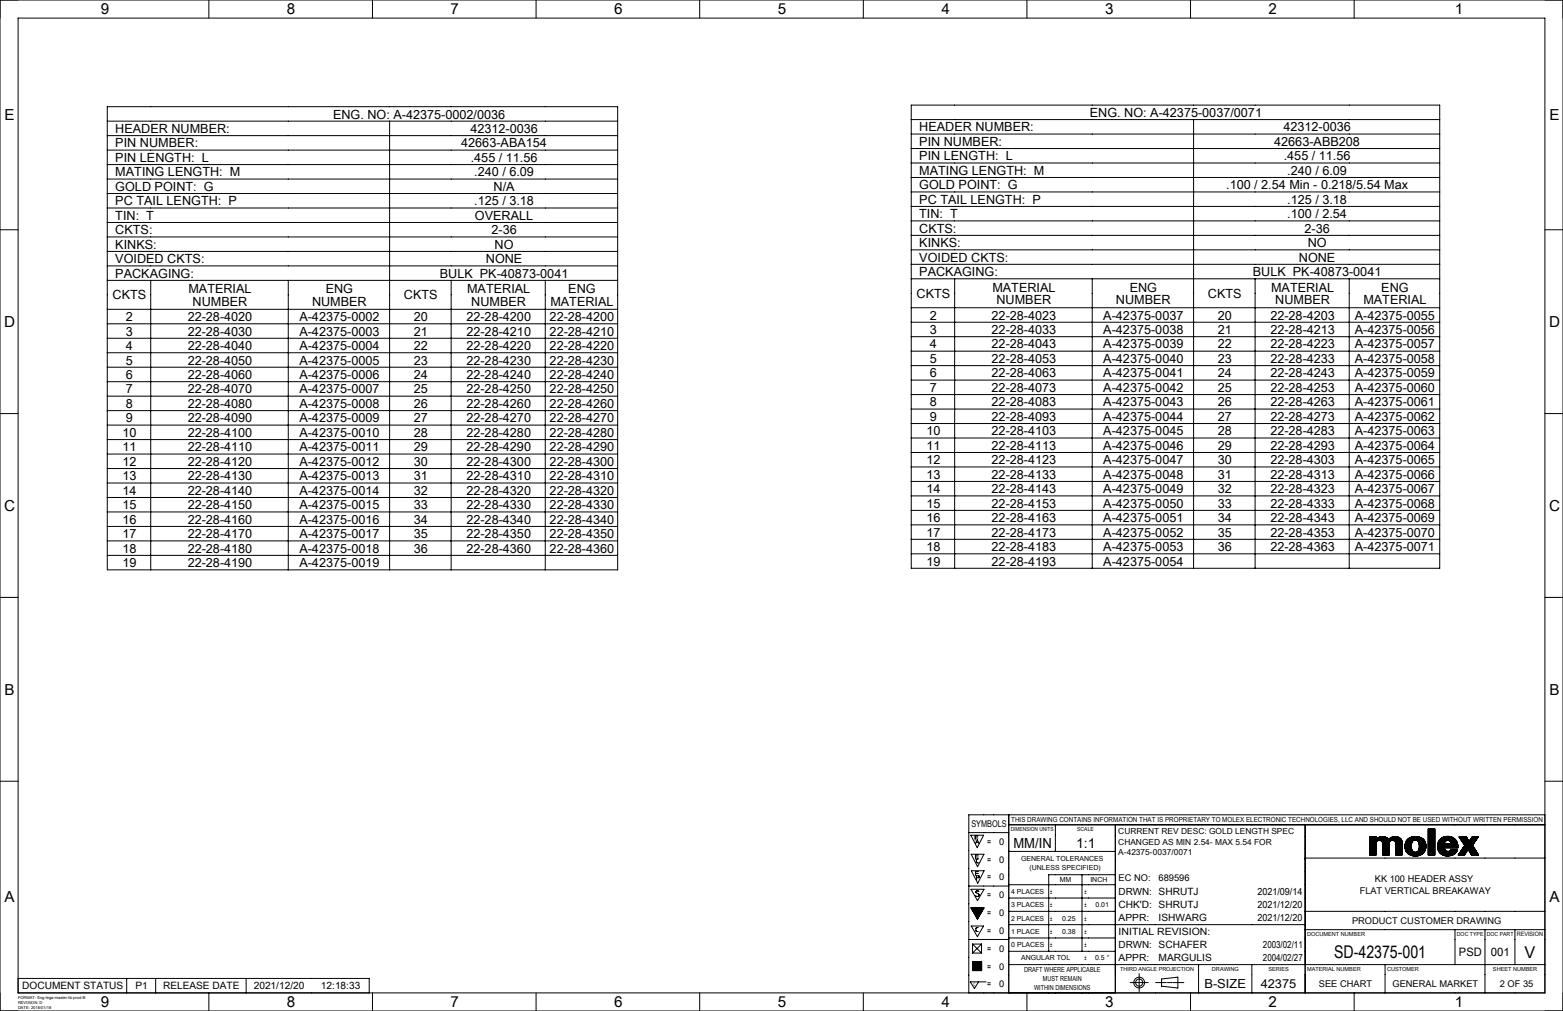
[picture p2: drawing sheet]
<svg xmlns="http://www.w3.org/2000/svg" width="432mm" height="279mm" viewBox="0 0 432 279" stroke-linecap="round" stroke-linejoin="round" font-family="sans-serif">
<g fill="none" stroke="#000" stroke-width=".28">
<path d="M0 0h431.8v279.4h-431.8zM5 5h421.8v269.4h-421.8zM57.7 0v5M102.9 0v5M148.1 0v5M193.3 0v5M238.5 0v5M283.7 0v5M328.9 0v5M374.1 0v5M29.6 29.5h141v128h-141zM29.6 33.5h141"/>
<path d="M29.6 37.5h141M107.6 33.5v124M251.7 29h146v128h-146zM251.7 33h146M251.7 37h146M329.7 33v124M29.6 41.5h141M29.6 45.5h141M29.6 49.5h141M29.6 53.5h141M29.6 57.5h141M251.7 41h146"/>
<path d="M251.7 45h146M251.7 49h146M251.7 53h146M251.7 57h146M0 63.5h5M29.6 61.5h141M29.6 65.5h141M29.6 69.5h141M29.6 73.5h141M29.6 77.5h141M41.6 77.5v80M79.6 77.5v80"/>
<path d="M124.6 77.5v80M150.6 77.5v80M251.7 61h146M251.7 65h146M251.7 69h146M251.7 73h146M251.7 77h146M263.7 77v80M301.7 77v80M346.7 77v80M372.7 77v80M426.8 63.5h5"/>
<path d="M29.6 85.5h141M29.6 89.5h141M29.6 93.5h141M29.6 97.5h141M251.7 85h146M251.7 89h146M251.7 93h146M251.7 97h146M0 114.3h5M29.6 101.5h141M29.6 105.5h141M29.6 109.5h141"/>
<path d="M29.6 113.5h141M29.6 117.5h141M251.7 101h146M251.7 105h146M251.7 109h146M251.7 113h146M251.7 117h146M426.8 114.3h5M29.6 137.5h141M29.6 121.5h141M29.6 125.5h141M29.6 129.5h141"/>
<path d="M29.6 133.5h141M251.7 121h146M251.7 125h146M251.7 129h146M251.7 133h146M251.7 137h146M29.6 141.5h141M29.6 145.5h141M29.6 149.5h141M29.6 153.5h141M251.7 141h146M251.7 145h146"/>
<path d="M251.7 149h146M251.7 153h146M0 165.1h5M426.8 165.1h5M0 215.9h5M426.8 215.9h5M267.6 230.1h11.1M268.2 230.8h3.5l-1.7 3.5zM268.3 236.1h3.5l-1.7 3.4zM269.4 231.6h.8M269.5 236.8h.7M269.5 233.1l.5-1.1 .4 1.1"/>
<path d="M269.7 232.8h.6M270.2 231.1h-.8v1.1M270.2 236.3h-.7v1.1M270.4 237.4h-.5l-.2 .3 .1 .6 .6 .2M278.7 225.2v49.2M278.7 227.9h148.1M278.7 235.3h29.4M291.6 227.9v7.4M308.1 227.9v46.5M360.6 227.9v46.5M360.6 237.1h66.2M378.4 236.3h1.8v-3.2a.89 .89 0 0 1 .9-.9 .89 .89 0 0 1 .9 .9v3.2"/>
<path d="M378.4 235.6l1.8-1.8-1.8 1.9M378.4 235.1l1.8-1.8-1.8 1.9M378.4 231.3h1.8M378.4 231.3v5M378.4 231.3h.1M378.5 231.3l-.1 .1M378.6 236.3l1.6-1.6-1.6 1.6M378.6 231.3l-.2 .2M378.7 231.3l-.3 .3M378.8 231.3l-.4 .4M378.9 231.3l-.5 .5M379.1 231.3l-.7 .7"/>
<path d="M379.2 231.3l-.8 .8M379.4 231.3l-1 1M379.5 231.3l-1.1 1.1M379.7 231.3l-1.3 1.3M379.8 231.3l-1.4 1.4M380 231.3l-1.6 1.6 1.6-1.6M380.1 231.3l-1.7 1.7M380.2 236.2l-.1 .1M380.2 236.1l-.2 .2M380.2 236l-.3 .3M380.2 235.9l-.4 .4M380.2 235.8l-.5 .5"/>
<path d="M380.2 235.7l-.5 .6 .5-.5M380.2 235.6l-.7 .7M380.2 235.5l-.8 .8M380.2 235.4l-.9 .9M380.2 235.3l-1 1M380.2 235.2l-1.1 1.1M380.2 235.1l-1.2 1.2M380.2 235l-1.3 1.3M380.2 234.8l-1.4 1.5 1.4-1.4M380.2 234.5l-1.8 1.8M380.2 234.4l-1.8 1.9M380.2 234.4l-1.8 1.8"/>
<path d="M380.2 234.2l-1.8 1.9M380.2 234.1l-1.8 1.9M380.2 234.1l-1.8 1.8M380.2 233.9l-1.8 1.9M380.2 233.6l-1.8 1.9M380.2 233.6l-1.8 1.8M380.2 233.5l-1.8 1.8M380.2 233.2l-1.8 1.8M380.2 231.3v.7a2.29 2.29 0 0 1 3.5 0M380.2 233l-1.8 1.9M380.2 231.9l-1.8 1.8M380.2 231.8l-1.8 1.8"/>
<path d="M380.2 231.7l-1.8 1.8M380.2 231.6l-1.8 1.9M380.2 231.5l-1.8 1.8M380.2 231.4l-1.8 1.8M380.2 231.3l-1.8 1.9M380.2 233l-1.8 1.8M380.3 232.8l-1.9 1.9M380.3 232.7l-1.9 1.9M380.6 231.6l-2.2 2.2M380.9 231.4l-2.5 2.5M381 231.4l-2.6 2.6M381.2 231.3l-2.8 2.8"/>
<path d="M381.4 231.2l-3 3M381.5 231.2l-3.1 3.1M381.6 231.2l-3.2 3.2M381.7 232.5l1.2-1.1-1.2 1.1M381.7 231.2l-3.3 3.3M381.8 231.2l-1.2 1.2M381.9 231.2l-1.2 1.1M382 236.3h1.8M382 231.2l-1.1 1.1M382.1 231.2l-1.1 1M382.2 231.2l-1.1 1M382.3 231.2l-1 1.1 1.1-1.1"/>
<path d="M382.4 236.3l1.4-1.3-1.3 1.3M382.7 231.3l-1.1 1.1 1-1.1-1.2 1M382.9 231.4l-1.1 1.2M383 231.5l-1.2 1.1M383.1 231.5l-1.2 1.2M383.1 231.5l-1.2 1.3M383.2 231.6l-1.3 1.3M383.3 236.3l.5-.4-.4 .4M383.3 231.7l-1.3 1.3M383.4 231.7l-1.4 1.5M383.5 231.8l-1.5 1.5M383.6 231.9l-1.6 1.6"/>
<path d="M383.6 231.9l-1.6 1.7M383.7 232l-1.7 1.6M383.8 233.1a.89 .89 0 0 1 .9-.9 .89 .89 0 0 1 .9 .9M383.8 236.2v.1M383.8 236.1l-.2 .2M383.8 236l-.3 .3M383.8 235.7l-.6 .6M383.8 235.6l-.7 .7M383.8 235.5l-.8 .8M383.8 235.4l-.9 .9M383.8 235.3l-1 1M383.8 235.2l-1.1 1.1"/>
<path d="M383.8 235.1l-1.2 1.2M383.8 234.8l-1.5 1.5M383.8 234.6l-1.7 1.7M383.8 234.5l-1.8 1.8M383.8 234.3l-1.8 1.9M383.8 234.2l-1.8 1.9M383.8 234.2l-1.8 1.8M383.8 234l-1.8 1.9M383.8 234l-1.8 1.8M383.8 233.9l-1.8 1.8M383.8 233.7l-1.8 1.9M383.8 233.7l-1.8 1.8"/>
<path d="M383.8 233.6l-1.8 1.8M383.8 233.4l-1.8 1.9M383.8 233.3l-1.8 1.9 1.8-1.8M383.8 233.1l-1.8 1.9M383.8 233.1l-1.8 1.8M383.8 233.1v3.2M383.8 232.9l-1.8 1.9M383.8 232.9l-1.8 1.8M384 232.6l-2 2.1M384.2 231.5l-2.2 2.3M384.5 231.4l-2.5 2.5M384.6 231.3l-2.6 2.6"/>
<path d="M384.8 231.3l-2.8 2.8M384.8 231.2l-2.8 2.9M385 231.2l-3 3M385 232.3l1.2-1-1.1 1.1M385.1 231.2l-3.1 3.2M385.2 231.2l-3.2 3.2M385.3 231.2l-3.3 3.3M385.5 231.2l-1.3 1.2M385.5 231.2l-1.1 1.1M385.6 236.3h1.7M385.6 233.1v3.2M385.6 231.2l-1.1 1.1"/>
<path d="M385.7 231.2l-1.1 1M385.8 231.2l-1.1 1M385.9 231.2l-1.1 1M385.9 231.2l-1 1.1M386 231.3l-1 1M386.2 231.3l-1 1.1M386.3 231.4l-1.1 1M386.4 231.4l-1.1 1M386.5 231.4l-1.1 1.2 1.1-1.1M386.5 236.3l.8-.8-.8 .8M386.6 231.5l-1.2 1.1M386.6 231.5l-1.1 1.2"/>
<path d="M386.7 231.6l-1.2 1.2M386.8 231.7l-1.2 1.2M386.8 231.7l-1.2 1.3M386.9 231.8l-1.3 1.3M387 231.8l.3 .8v3.7M387 231.8a2.3 2.3 0 0 0-3.3 .2M387 231.8l-1.4 1.5M387 231.9l-1.4 1.5M387.1 231.9l-1.5 1.5M387.1 232l-1.5 1.6M387.2 232l-1.6 1.7 1.6-1.6M387.2 232.2l-1.6 1.7"/>
<path d="M387.3 232.2l-1.7 1.8M387.3 232.3l-1.7 1.7M387.3 232.4l-1.7 1.8M387.3 232.5l-1.7 1.7M387.3 234.9l-1.3 1.4M387.3 234.8l-1.4 1.5M387.3 234.7l-1.6 1.6M387.3 234.6l-1.6 1.7M387.3 234.5l-1.7 1.8M387.3 234.4l-1.7 1.8M387.3 234.3l-1.7 1.8M387.3 234.2l-1.7 1.8"/>
<path d="M387.3 234.2l-1.7 1.7M387.3 234l-1.7 1.8M387.3 233.9l-1.7 1.8M387.3 233.9l-1.7 1.7M387.3 233.7l-1.7 1.8M387.3 233.6l-1.7 1.8M387.3 233.6l-1.7 1.7M387.3 233.4l-1.7 1.8M387.3 233.3l-1.7 1.8M387.3 233.3l-1.7 1.7M387.3 233.1l-1.7 1.8M387.3 233.1l-1.7 1.7"/>
<path d="M387.3 233l-1.7 1.8M387.3 232.8l-1.7 1.8M387.3 232.8l-1.7 1.7M387.3 232.7l-1.7 1.8M387.3 232.5l-1.7 1.8M387.3 236.3h.1M387.3 236.2l-.1 .1M387.3 236.1l-.2 .2M387.3 236l-.2 .3M387.3 235.9l-.4 .4M387.3 235.8l-.5 .5M387.3 235.7l-.6 .6"/>
<path d="M387.3 235.6l-.7 .7M387.3 235.3l-1 1M387.3 235.2l-1.1 1.1M387.3 235.1l-1.1 1.2M387.3 235l-1.3 1.3M388.5 235.3l.6 .7M389 231.8l-.3 .4M389.2 231.7l-.7 .7M389.3 236.1l.9-.9-.9 .9M389.5 231.5l-1.1 1.1M389.7 231.4l-1.4 1.4M389.8 231.4l-1.5 1.5"/>
<path d="M389.9 234l-1.4 1.4M389.9 233.9l-1.4 1.4M389.9 233.8l-1.4 1.5M389.9 233.7l-1.5 1.5M389.9 234.1l-1.3 1.4M389.9 234.2l-1.3 1.3M389.9 233.5l-1.5 1.6 1.5-1.5M389.9 234.3l-1.2 1.3M389.9 233.4l-1.6 1.6M389.9 234.4l-1.2 1.2M389.9 234.4l-1.2 1.3M389.9 233.3l-1.6 1.7"/>
<path d="M390 234.5l-1.2 1.2M390 231.3l-1.8 1.8M390 233.1l-1.7 1.8M390 234.6l-1.1 1.2 1.1-1.1M390 233l-1.7 1.8M390 234.7l-1.1 1.2M390 232.9l-1.8 1.8M390.1 234.8l-1.1 1.1M390.1 231.3l-1.9 1.9M390.1 234.9l-1.1 1M390.1 235l-1 1M390.1 232.7l-1.9 1.9"/>
<path d="M390.2 235.1l-1 1M390.2 231.3l-2 2M390.3 235.2l-.9 1M390.4 235.3l-.9 .9M390.4 231.2l-2.2 2.2M390.4 235.4l-.9 .8M390.4 231.2l-2.3 2.3M390.5 235.4l-.9 .9M390.5 235.4l-.8 .9M390.6 231.2l-2.5 2.4M390.6 235.5l-.9 .8M390.7 235.5l-.9 .9 1-.9"/>
<path d="M390.7 231.2l-2.6 2.6M390.8 231.2l-2.7 2.6M390.9 235.5l-1 .9M390.9 231.2l-2.8 2.8M390.9 235.5l-.9 .9M391 235.5l-.9 .9M391 231.2l-2.9 2.9M391.1 231.2l-3 2.9M391.2 235.5l-1 1M391.2 231.2l-3.1 3M391.2 235.5l-.9 1M391.3 231.2l-3.1 3.1"/>
<path d="M391.4 231.2l-3.2 3.2M391.4 235.4l-1.1 1.1M391.5 231.2l-3.3 3.3M391.6 232.4l1-.9-.9 .9M391.6 231.2l-1.1 1.1M391.7 231.2l-1 1M391.8 231.2l-.9 1M391.9 231.3l-1 .9M391.9 232.8a2.16 2.16 0 0 1-.6 2.7 .98 .98 0 0 1-1.2-.6M391.9 232.8a1.1 1.1 0 0 0-1.4-.5 1.1 1.1 0 0 0-.6 1.3l.2 1.3M391.9 231.3l-.8 .9M391.9 232.9l1.2-1.1-1.1 1.1"/>
<path d="M392 234.8l1.8-1.8-1.9 2M392 231.3l-.9 .9M392.1 234.4l1.6-1.6-1.7 1.7M392.1 233.3l1.3-1.2-1.3 1.3M392.1 231.3l-.9 .9M392.2 231.3l-.8 .9 .9-.8M392.5 231.5l-1.1 .8M392.7 231.6l-1 .9M392.7 231.6l-.9 .9M392.8 231.6l-1 1M392.9 231.7l-1 1 1-1M392.9 236l-1 .5-1.1 .1-1.7-.6"/>
<path d="M392.9 231.7a2.97 2.97 0 0 0-4.8 2.2l.4 1.4M392.9 231.7l.7 .7M393 231.7l-1.1 1.1M393.1 231.9l-1.1 1.1M393.2 231.9l-1.2 1.2M393.2 232l-1.2 1.2M393.3 232l-1.3 1.3M393.4 232.1l-1.3 1.4M393.5 232.2l-1.4 1.4M393.5 232.2l-1.4 1.5M393.5 235.4l-.6 .6M393.5 232.3l-1.4 1.5"/>
<path d="M393.6 232.4l-1.5 1.5M393.6 232.4a2.85 2.85 0 0 1-.7 3.6M393.6 232.4l-1.5 1.6M393.6 232.5l-1.5 1.6M393.7 235.2l-1 1M393.7 232.6l-1.6 1.6M393.7 232.6l-1.6 1.7M393.7 235.1l-1.2 1.1M393.8 232.9l-1.8 1.8M393.8 234.9l-1.5 1.4M393.8 234.8l-1.6 1.6M393.8 233.1l-2 2.1"/>
<path d="M393.9 234.6l-1.9 1.8M393.9 233.1l-3.4 3.4 1.1-1.2M393.9 233.2l-3.3 3.4M393.9 234.5l-2 2M393.9 233.3l-3.2 3.3M393.9 234.4l-2.1 2.1M393.9 233.4l-3.2 3.2M393.9 234.3l-2.2 2.2M393.9 233.5l-3.1 3.1M393.9 233.6l-3 3M393.9 234.1l-2.4 2.5M393.9 233.6l-2.9 3"/>
<path d="M394 234.1l-2.6 2.5M394 233.8l-2.9 2.8M394 233.9l-2.7 2.7M394 233.9l-2.8 2.7M394.6 234.8l1.8-1.7-1.8 1.8M394.6 233.4l1.8-1.7-1.8 1.9M394.6 229.5l.4-.4-.4 .5M394.6 229.1h1.8M394.6 229.1v7.2M394.6 229.1h.1M394.7 229.1l-.1 .2M394.8 229.1l-.2 .2"/>
<path d="M394.8 229.1l-.2 .3M394.9 229.1l-.3 .3M395.1 229.1l-.5 .6M395.2 229.1l-.6 .6M395.3 229.1l-.7 .8M395.4 229.1l-.8 .9M395.5 229.1l-.9 .9M395.6 229.1l-1 1.1M395.7 229.1l-1.1 1.2M395.8 229.1l-1.2 1.2M395.9 229.1l-1.3 1.3M396 229.1l-1.4 1.4"/>
<path d="M396.1 229.1l-1.5 1.5M396.2 229.1l-1.6 1.6M396.3 229.1l-1.7 1.7M396.4 236.2l-.2 .1M396.4 236l-.3 .3M396.4 235.9l-.4 .4M396.4 235.8l-.5 .5M396.4 235.7l-.6 .6M396.4 235.6l-.7 .7M396.4 235.5l-.8 .8M396.4 235.4l-.9 .9M396.4 235.3l-1 1"/>
<path d="M396.4 235.2l-1.1 1.1M396.4 235l-1.3 1.3M396.4 234.9l-1.4 1.4M396.4 234.7l-1.6 1.6M396.4 234.6l-1.7 1.7M396.4 234.4l-1.8 1.9M396.4 234.3l-1.8 1.9M396.4 234.3l-1.8 1.8M396.4 234.1l-1.8 1.9M396.4 234.1l-1.8 1.8M396.4 234l-1.8 1.8M396.4 233.8l-1.8 1.9"/>
<path d="M396.4 233.8l-1.8 1.8M396.4 233.7l-1.8 1.8M396.4 233.5l-1.8 1.9M396.4 233.5l-1.8 1.8M396.4 233.4l-1.8 1.8M396.4 233.3l-1.8 1.8M396.4 233.2l-1.8 1.9M396.4 232.9l-1.8 1.9M396.4 232.8l-1.8 1.8M396.4 232.7l-1.8 1.8M396.4 232.6l-1.8 1.9M396.4 232.5l-1.8 1.8"/>
<path d="M396.4 232.4l-1.8 1.8M396.4 232.3l-1.8 1.9M396.4 232.2l-1.8 1.8M396.4 232.1l-1.8 1.9M396.4 232l-1.8 1.9M396.4 231.9l-1.8 1.8M396.4 231.8l-1.8 1.9M396.4 231.5l-1.8 1.9M396.4 231.3l-1.8 2 1.8-1.9M396.4 231.2l-1.8 1.9M396.4 231.1l-1.8 1.9M396.4 231l-1.8 1.9"/>
<path d="M396.4 230.9l-1.8 1.9M396.4 230.8l-1.8 1.9M396.4 230.7l-1.8 1.9M396.4 230.6l-1.8 1.9M396.4 230.4l-1.8 2 1.8-1.9M396.4 230.4l-1.8 1.8M396.4 230.2l-1.8 1.9M396.4 230.1l-1.8 1.9M396.4 229.9l-1.8 2 1.8-1.8M396.4 229.8l-1.8 1.9M396.4 229.8l-1.8 1.8M396.4 229.6l-1.8 1.9"/>
<path d="M396.4 229.5l-1.8 1.9M396.4 229.5l-1.8 1.8M396.4 229.3l-1.8 1.9M396.4 229.3l-1.8 1.8M396.4 229.2l-1.8 1.8M396.4 229.1l-1.8 1.8M396.4 229.1v7.2h-1.8M397.1 234.2a2.92 2.92 0 0 0 2.5 2.3 2.92 2.92 0 0 0 3-1.7M397.3 232.7l-.2 1.5M398.2 231.6l-.6 .6M398.5 231.4l-1.1 1.1M398.8 231.3l-1.5 1.5"/>
<path d="M398.9 231.3l-1.6 1.6M399 231.2l-1.7 1.8M399.1 233.1l-1.8 1.9 1.8-1.8M399.1 234.4l-1.3 1.3 1.3-1.2M399.1 233l-1.8 1.9M399.1 232.9l-1.8 1.9M399.1 234.5l-1.2 1.3M399.1 234.6l-1.1 1.3 1.2-1.2M399.2 232.7l-2 2M399.2 234.8l-1.2 1.1M399.2 233.3l-1.8 1.8M399.2 231.2l-2 2"/>
<path d="M399.2 234.8l-1.1 1.2M399.3 234.9l-1.2 1.1M399.3 231.2l-2.1 2.1M399.3 234.9l-1.1 1.1M399.4 235l-1.1 1.1M399.4 233.3l-2 1.9M399.4 232.5a.9 .9 0 0 1 1-.1 .9 .9 0 0 1 .5 .9h-1.8zM399.4 235.1l-1.1 1M399.4 231.2l-2.2 2.2M399.5 233.3l-2 2 2-2M399.5 235.1l-1.1 1.1M399.5 231.2l-2.4 2.3"/>
<path d="M399.6 235.2l-1.1 1M399.6 231.1l-2.5 2.5M399.7 233.3l-2.2 2.1M399.7 231.1l-2.6 2.7M399.8 233.3l-2.2 2.2M399.8 235.3l-1.2 1M399.8 231.1l-2.7 2.7M399.9 235.3l-1.1 1.1M399.9 231.1l-2.8 2.8M400 233.3l-2.3 2.3M400 235.3l-1.2 1.1M400 231.1l-2.9 3"/>
<path d="M400.1 235.3l-1.2 1.1M400.1 233.3l-2.4 2.3M400.1 231.1l-3 3M400.1 233.3l-2.4 2.4M400.1 235.3l-1.1 1.1M400.2 231.1l-3.1 3.1M400.3 233.3l-1.1 1M400.3 235.3l-1.3 1.2M400.3 233.3l-1 1M400.3 231.2l-3.1 3.1M400.4 231.2l-3.2 3.2M400.4 233.3l-1.1 1"/>
<path d="M400.5 231.2l-3.3 3.3M400.5 235.1l-1.4 1.4M400.6 233.3l-1.1 1M400.6 233.3l-1 1 1.1-1M400.6 231.2l-3.4 3.4M400.7 234.3l1.7-1.7-1.7 1.7M400.7 235l.2-.2-1.7 1.7M400.7 231.2l-1.2 1.2M400.8 231.2l-1.1 1.1M400.8 233l1.2-1.1-1.1 1.2M400.9 231.3a2.8 2.8 0 0 0-3.6 1.4M400.9 231.3l.7 .3 .8 .9"/>
<path d="M400.9 231.3l-1.1 1M401 231.3l-1.1 1M401 231.3l-.9 1M401 234.8l-1.7 1.7M401.1 231.3l-1 1M401.1 234.8l-1.7 1.7M401.1 231.4l-.9 .9M401.1 234.3l1.5-1.4-1.4 1.4M401.2 234.8l-1.7 1.7M401.2 231.4l-.9 .9M401.3 231.4l-1 .9M401.3 234.8l-1.7 1.7"/>
<path d="M401.3 231.5l-.8 .9 .9-.9M401.4 234.8l-1.7 1.7M401.5 234.8l-1.8 1.7M401.5 231.5l-1 1M401.5 231.6l-.9 .9M401.6 231.6l-1 1M401.6 234.8l-1.8 1.7M401.7 234.8l-1.7 1.7M401.7 231.7l-1 .9M401.7 231.7l-1 1M401.8 231.7l-1 1.1M401.8 234.8l-1.8 1.7"/>
<path d="M401.8 231.8l-1 1M401.9 231.8l-1.1 1.1M401.9 234.8l-1.8 1.7M401.9 231.9l-1.1 1.1M402 234.8l-1.7 1.7 1.8-1.7M402.1 232l-2.3 2.3M402.1 232.1l-2.2 2.2M402.1 234.8l-1.6 1.7M402.2 232.2l-2.1 2.1M402.3 232.3l-2.1 2M402.3 234.8l-1.8 1.7M402.3 232.3l-1.9 2"/>
<path d="M402.3 235.5l-.4 .5M402.3 232.4l-1.9 1.9M402.4 232.5l-1.9 1.8M402.4 234.8l-1.7 1.7M402.4 232.5l.4 1.8M402.4 235.4l-.7 .7M402.4 234.8l-1.6 1.6M402.5 232.7l-1.7 1.6M402.5 232.7l-1.6 1.6M402.5 235.3l-.9 .9M402.5 232.8l-1.5 1.5M402.6 234.8l-1.7 1.6"/>
<path d="M402.6 235.1l-1.2 1.2M402.6 233l-1.3 1.3M402.6 235l-1.3 1.3M402.6 234.8l-1.5 1.6M402.6 233.1l-1.2 1.2M402.7 233.1l-1.2 1.2M402.7 233.2l-1.1 1.1M402.7 234.3h.1M402.7 233.3l-1 1M402.7 233.4l-.9 .9M402.7 233.5l-.8 .8M402.7 233.5l-.7 .8"/>
<path d="M402.8 233.6l-.7 .7M402.8 233.7l-.6 .6M402.8 233.8l-.5 .5M402.8 233.9l-.4 .4M402.8 234l-.3 .3M402.8 234.1l-.2 .2M402.8 234.3h-3.7a.92 .92 0 0 0 .6 .9 .92 .92 0 0 0 1.1-.4h1.8M402.8 236.3h1.8M403 236.1l4.9-4.8-5 5M403.1 231.3l1.6 2.3-1.9 2.7M403.1 231.3h2M403.1 231.3h.1"/>
<path d="M403.2 231.3v.1M403.4 231.3l-.2 .2M403.4 231.3l-.2 .2 .3-.2M403.6 231.3l-.3 .3M403.7 231.3l-.4 .3M403.8 231.3l-.4 .4M403.9 234.7l3.5-3.4-3.6 3.6M404 231.3l-.6 .5M404.1 231.3l-.6 .6 .6-.6M404.3 231.3l-.7 .7M404.4 233.2l1.2-1.1-1.2 1.2M404.4 231.3l-.8 .8"/>
<path d="M404.6 231.3l-.9 .9M404.6 233.5l1.2-1.1-1.2 1.2M404.6 236.3l1-1.6 .9 1.6M404.6 236.2v.1M404.7 231.3l-1 .9M404.7 236.1l-.2 .2M404.7 231.3l-1 1M404.8 235.9l-.3 .4M404.9 231.3l-1.1 1.1M404.9 235.8l-.5 .5M405 231.3l-1.1 1.2M405.1 231.3l.7 1.2 .9-1.2"/>
<path d="M405.1 231.3l-1.2 1.2M405.1 235.5l-.8 .8M405.1 231.4l-1.2 1.2M405.2 231.4l-1.2 1.2M405.2 231.5l-1.2 1.2M405.2 235.3l-1 1M405.3 231.7l-1.2 1M405.3 231.7l-1.1 1.2M405.4 231.8l-1.2 1.2M405.4 235l-1.3 1.3M405.4 231.9l-1.1 1.1M405.5 231.9l-1.2 1.2"/>
<path d="M405.5 232l-1.1 1.2M405.6 232.1l-1.1 1.2M405.7 232.2l-1.2 1.2M405.7 232.3l-1.2 1.2M405.7 235l1.2-1.2-1.1 1.2M405.8 232.4l-1.3 1.4M406.1 235.5l1.2-1.1-1.2 1.2M406.4 236l1.2-1.1-1.2 1.2M406.4 231.8l.5-.5-.7 .6M406.5 236.3h2M406.7 231.3h1.7l-1.6 2.3M406.7 231.3v.1"/>
<path d="M406.8 231.3l-.3 .3M406.8 233.6l1.7 2.7M406.8 233.6l-1.1 1.2 1.2-1.1M406.9 233.7l-1.2 1.2M407 233.9l-1.2 1.2M407 231.3l-1 1M407 234l-1.1 1.1M407.1 234l-1.2 1.2M407.1 231.3l-2.7 2.6M407.1 234.1l-1.1 1.2 1.1-1.2M407.2 236.3l.8-.8-.8 .8M407.2 234.2l-1.2 1.2"/>
<path d="M407.2 231.3l-3 3M407.2 234.3l-1.1 1.2M407.2 233l-3.2 3.3 3.1-3.1M407.3 234.4l-1.2 1.2M407.4 234.5l-1.2 1.2M407.4 234.6l-1.1 1.2 1.1-1.2M407.5 234.7l-1.2 1.2M407.5 231.3l-3.9 3.9M407.5 234.7l-1.2 1.3M407.5 232.6l-3.7 3.7M407.6 231.3l-4.2 4.1M407.6 234.9l-1.2 1.2"/>
<path d="M407.6 236.3l.6-.5-.5 .5M407.6 235l-1.1 1.2M407.7 231.3l-4.5 4.5M407.7 235l-1.2 1.3M407.7 235.1l-1.1 1.2M407.8 235.1l-1.2 1.2M407.8 232.2l-4.1 4.1M407.8 235.2l-1.1 1.1M407.9 235.3l-1 1M407.9 235.4l-.9 .9M407.9 232l-4.3 4.3M408 231.3l-5.1 5"/>
<path d="M408 235.6l-.7 .7M408.1 235.6l-.7 .7M408.1 236.3l.2-.2-.2 .2M408.1 231.3l-5.1 5M408.1 235.7l-.6 .6M408.2 231.3l-5 5M408.2 236.3l.2-.1-.2 .1M408.2 235.9l-.4 .4M408.2 235.9l-.3 .4M408.3 236l-.3 .3 .3-.3M408.3 231.3l-5.1 5M408.4 231.4l-4.9 4.9 4.7-4.7"/>
<path d="M408.4 236.2l-.1 .1M408.4 231.3l-5.1 5M408.4 236.2v.1M408.4 236.3h.1M426.8 225.2h-159.2v49.2M267.6 244.9h11.1M267.6 259.6h11.1M268.2 250.9h3.7l-1.9 3.2zM268.2 245.8h3.7l-1.9 3.1zM268.3 255.9h3.4l-1.7 3zM268.3 240.6h3.6l-1.8 3.5zM268.4 250.9l-.1 .1"/>
<path d="M268.6 250.9l-.2 .2M268.9 250.9l-.4 .4M269.2 250.9l-.6 .6M269.5 250.9l-.8 .8M269.5 241.4h.8M269.7 250.9l-.9 .9M269.8 242.6h.6l.1-.5-.7-.1v1.1M270 250.9l-1.1 1.1M270.3 256.3l-.5 .1-.2 .3 .1 .6 .6 .1M270.3 250.9l-1.3 1.3M270.3 253.6l-.3 .3M270.3 240.9h-.8v1.1"/>
<path d="M270.4 246.4a.42 .42 0 0 0-.5-.2 .42 .42 0 0 0-.2 .5l.6 .3a.48 .48 0 0 1-.1 .8 .48 .48 0 0 1-.7-.3M270.6 250.9l-1.5 1.5M270.7 253l-.8 .8M270.8 250.9l-1.6 1.6M271 252.3l-1.2 1.3M271.1 250.9l-1.8 1.8M271.4 250.9l-2 2M271.4 251.7l-1.7 1.7M271.7 250.9l-2.2 2.2M271.8 251l-2.2 2.2M278.7 251.9h29.4M278.7 255.5h81.9"/>
<path d="M278.7 244.5h29.4M278.7 248.2h29.4M278.7 259.2h29.4M298.9 241.7v21.2M308.1 241.7h-18.4v21.2M360.6 251.9h66.2M360.6 256.9h66.2M402 256.9v9.7M410.2 256.9v17.5M418.5 256.9v9.7M5 270.4h97v4M35 270.4v4"/>
<path d="M43 270.4v4M57.7 274.4v5M68 270.4v4M102.9 274.4v5M148.1 274.4v5M193.3 274.4v5M238.5 274.4v5M268.7 260.9h2.5M268.7 260.9v2.5M268.7 263.4h2.5M268.7 260.9l2.5 2.5M268.7 266.6h2.5"/>
<path d="M268.7 265.8h2.5v2.4h-2.5zM268.7 266.5h2.5M268.7 266.2h2.5M268.7 268.1h2.5M268.7 266.7h2.5M268.7 267h2.5M268.7 267.7h2.5M268.7 268.2h2.5M268.7 265.8h2.5M268.7 268h2.5M268.7 267.1h2.5M268.7 265.9h2.5"/>
<path d="M268.7 267.8h2.5M268.7 266.9h2.5M268.7 266.4h2.5M268.7 267.3h2.5M268.7 266.8h2.5M268.7 266.3h2.5M268.7 267.9h2.5M268.7 266h2.5M268.7 267.6h2.5M268.7 267.2h2.5M268.7 267.5h2.5M268.7 267.4h2.5"/>
<path d="M268.7 266.1h2.5M270.3 271.3l-1.1 1.9-1.2-1.9h4.4M271.2 260.9v2.5M271.2 260.9l-2.5 2.5M278.7 266.6h148.1M278.7 262.9h29.4M283.7 274.4v5M312.2 271.5h2M314.4 271.5h.7M314.7 269v2M314.7 271.2v.7M314.7 272.1v1.9"/>
<path d="M315.3 271.5h1.9M319.2 271.5h3M320.9 270.5l4.5-.5v3l-4.5-.5zM322.5 271.5h1.3M324.1 271.5h2.9M328.9 274.4v5M331.1 266.6v7.8M345.8 266.6v7.8M374.1 274.4v5M382.6 266.6v7.8"/>
<circle cx="314.7" cy="271.5" r="1.5"/>
<circle cx="314.7" cy="271.5" r="1"/>
</g>
<text font-size="4.8" x="368.6" y="264.8">SD-42375-001</text>
<text font-size="4.5" x="421.2" y="264.7">V</text>
<g font-size="4.2">
<text x="27.8" y="4">9</text>
<text x="79.3" y="4">8</text>
<text x="124.5" y="4">7</text>
<text x="169.7" y="4">6</text>
<text x="214.9" y="4">5</text>
<text x="260.1" y="4">4</text>
<text x="305.3" y="4">3</text>
<text x="350.5" y="4">2</text>
<text x="401.9" y="4">1</text>
<text x="1.3" y="33.3">E</text>
<text x="428.1" y="33.3">E</text>
<text x="1.1" y="90.4">D</text>
<text x="427.9" y="90.4">D</text>
<text x="1.1" y="141.2">C</text>
<text x="427.9" y="141.2">C</text>
<text x="1.3" y="192">B</text>
<text x="428.1" y="192">B</text>
<text x="1.3" y="249.2">A</text>
<text x="428.1" y="249.2">A</text>
<text x="27.8" y="278.4">9</text>
<text x="79.3" y="278.4">8</text>
<text x="124.5" y="278.4">7</text>
<text x="169.7" y="278.4">6</text>
<text x="214.9" y="278.4">5</text>
<text x="260.1" y="278.4">4</text>
<text x="305.3" y="278.4">3</text>
<text x="350.5" y="278.4">2</text>
<text x="401.9" y="278.4">1</text>
</g>
<g font-size="3.9">
<text x="280" y="234.4">MM/IN</text>
<text x="297.3" y="234.4">1:1</text>
</g>
<g font-size="3.5">
<text x="92" y="32.8">ENG. NO: A-42375-0002/0036</text>
<text x="301.1" y="32.3">ENG. NO: A-42375-0037/0071</text>
<text x="31.9" y="40.7">PIN NUMBER:</text>
<text x="31.9" y="36.7">HEADER NUMBER:</text>
<text x="127.4" y="40.7">42663-ABA154</text>
<text x="130" y="36.7">42312-0036</text>
<text x="254" y="40.3">PIN NUMBER:</text>
<text x="254" y="36.3">HEADER NUMBER:</text>
<text x="352" y="40.3">42663-ABB208</text>
<text x="354.6" y="36.3">42312-0036</text>
<text x="31.9" y="44.8">PIN LENGTH: L</text>
<text x="130.1" y="44.7">.455 / 11.56</text>
<text x="254" y="44.3">PIN LENGTH: L</text>
<text x="354.7" y="44.3">.455 / 11.56</text>
<text x="31.9" y="52.8">GOLD POINT: G</text>
<text x="31.9" y="48.8">MATING LENGTH: M</text>
<text x="131" y="48.7">.240 / 6.09</text>
<text x="136.4" y="52.7">N/A</text>
<text x="254" y="52.3">GOLD POINT: G</text>
<text x="254" y="48.3">MATING LENGTH: M</text>
<text x="338.7" y="52.3">.100 / 2.54 Min - 0.218/5.54 Max</text>
<text x="355.6" y="48.3">.240 / 6.09</text>
<text x="31.9" y="56.8">PC TAIL LENGTH: P</text>
<text x="131" y="56.7">.125 / 3.18</text>
<text x="254" y="56.3">PC TAIL LENGTH: P</text>
<text x="355.6" y="56.3">.125 / 3.18</text>
<text x="31.9" y="60.7">TIN: T</text>
<text x="31.9" y="64.8">CKTS:</text>
<text x="131.2" y="60.8">OVERALL</text>
<text x="135.8" y="64.7">2-36</text>
<text x="254" y="60.3">TIN: T</text>
<text x="254" y="64.3">CKTS:</text>
<text x="355.6" y="60.3">.100 / 2.54</text>
<text x="360.4" y="64.3">2-36</text>
<text x="31.9" y="68.8">KINKS:</text>
<text x="136.7" y="68.8">NO</text>
<text x="254" y="68.3">KINKS:</text>
<text x="361.3" y="68.3">NO</text>
<text x="31.9" y="76.8">PACKAGING:</text>
<text x="31.9" y="72.8">VOIDED CKTS:</text>
<text x="121.5" y="76.7">BULK PK-40873-0041</text>
<text x="134.2" y="72.8">NONE</text>
<text x="254" y="76.3">PACKAGING:</text>
<text x="254" y="72.3">VOIDED CKTS:</text>
<text x="346.1" y="76.3">BULK PK-40873-0041</text>
<text x="358.8" y="72.3">NONE</text>
<text x="31.1" y="82.8">CKTS</text>
<text x="52" y="81">MATERIAL</text>
<text x="90" y="81">ENG</text>
<text x="111.6" y="82.8">CKTS</text>
<text x="129" y="81">MATERIAL</text>
<text x="157" y="81">ENG</text>
<text x="253.2" y="82.3">CKTS</text>
<text x="274.1" y="80.6">MATERIAL</text>
<text x="312.1" y="80.6">ENG</text>
<text x="333.7" y="82.3">CKTS</text>
<text x="351.1" y="80.6">MATERIAL</text>
<text x="381.6" y="80.6">ENG</text>
<text x="34.8" y="88.7">2</text>
<text x="51.8" y="88.7">22-28-4020</text>
<text x="53.2" y="84.5">NUMBER</text>
<text x="82.7" y="88.7">A-42375-0002</text>
<text x="86.2" y="84.5">NUMBER</text>
<text x="114.3" y="88.7">20</text>
<text x="128.8" y="88.7">22-28-4200</text>
<text x="130.2" y="84.5">NUMBER</text>
<text x="151.8" y="88.7">22-28-4200</text>
<text x="152" y="84.5">MATERIAL</text>
<text x="256.9" y="88.3">2</text>
<text x="274" y="88.3">22-28-4023</text>
<text x="275.3" y="84">NUMBER</text>
<text x="304.8" y="88.3">A-42375-0037</text>
<text x="308.3" y="84.1">NUMBER</text>
<text x="336.4" y="88.3">20</text>
<text x="351" y="88.3">22-28-4203</text>
<text x="352.3" y="84">NUMBER</text>
<text x="374.3" y="88.3">A-42375-0055</text>
<text x="376.6" y="84.1">MATERIAL</text>
<text x="34.8" y="92.7">3</text>
<text x="51.8" y="92.7">22-28-4030</text>
<text x="82.7" y="92.7">A-42375-0003</text>
<text x="114.3" y="92.7">21</text>
<text x="128.8" y="92.7">22-28-4210</text>
<text x="151.8" y="92.7">22-28-4210</text>
<text x="256.9" y="92.3">3</text>
<text x="274" y="92.3">22-28-4033</text>
<text x="304.8" y="92.3">A-42375-0038</text>
<text x="336.4" y="92.3">21</text>
<text x="351" y="92.3">22-28-4213</text>
<text x="374.3" y="92.3">A-42375-0056</text>
<text x="34.8" y="96.7">4</text>
<text x="34.8" y="100.7">5</text>
<text x="51.8" y="96.7">22-28-4040</text>
<text x="51.8" y="100.7">22-28-4050</text>
<text x="82.7" y="96.7">A-42375-0004</text>
<text x="82.7" y="100.7">A-42375-0005</text>
<text x="114.3" y="96.7">22</text>
<text x="114.3" y="100.7">23</text>
<text x="128.8" y="96.7">22-28-4220</text>
<text x="128.8" y="100.7">22-28-4230</text>
<text x="151.8" y="96.7">22-28-4220</text>
<text x="151.8" y="100.7">22-28-4230</text>
<text x="256.9" y="96.3">4</text>
<text x="256.9" y="100.3">5</text>
<text x="274" y="96.3">22-28-4043</text>
<text x="274" y="100.3">22-28-4053</text>
<text x="304.8" y="96.3">A-42375-0039</text>
<text x="304.8" y="100.3">A-42375-0040</text>
<text x="336.4" y="96.3">22</text>
<text x="336.4" y="100.3">23</text>
<text x="351" y="96.3">22-28-4223</text>
<text x="351" y="100.3">22-28-4233</text>
<text x="374.3" y="96.3">A-42375-0057</text>
<text x="374.3" y="100.3">A-42375-0058</text>
<text x="34.8" y="104.7">6</text>
<text x="51.8" y="104.7">22-28-4060</text>
<text x="82.7" y="104.7">A-42375-0006</text>
<text x="114.3" y="104.7">24</text>
<text x="128.8" y="104.7">22-28-4240</text>
<text x="151.8" y="104.7">22-28-4240</text>
<text x="256.9" y="104.3">6</text>
<text x="274" y="104.3">22-28-4063</text>
<text x="304.8" y="104.3">A-42375-0041</text>
<text x="336.4" y="104.3">24</text>
<text x="351" y="104.3">22-28-4243</text>
<text x="374.3" y="104.3">A-42375-0059</text>
<text x="34.8" y="108.7">7</text>
<text x="34.8" y="112.7">8</text>
<text x="51.8" y="108.7">22-28-4070</text>
<text x="51.8" y="112.7">22-28-4080</text>
<text x="82.7" y="108.7">A-42375-0007</text>
<text x="82.7" y="112.7">A-42375-0008</text>
<text x="114.3" y="108.7">25</text>
<text x="114.3" y="112.7">26</text>
<text x="128.8" y="108.7">22-28-4250</text>
<text x="128.8" y="112.7">22-28-4260</text>
<text x="151.8" y="108.7">22-28-4250</text>
<text x="151.8" y="112.7">22-28-4260</text>
<text x="256.9" y="108.3">7</text>
<text x="256.9" y="112.3">8</text>
<text x="274" y="108.3">22-28-4073</text>
<text x="274" y="112.3">22-28-4083</text>
<text x="304.8" y="108.3">A-42375-0042</text>
<text x="304.8" y="112.3">A-42375-0043</text>
<text x="336.4" y="108.3">25</text>
<text x="336.4" y="112.3">26</text>
<text x="351" y="108.3">22-28-4253</text>
<text x="351" y="112.3">22-28-4263</text>
<text x="374.3" y="108.3">A-42375-0060</text>
<text x="374.3" y="112.3">A-42375-0061</text>
<text x="34.8" y="116.7">9</text>
<text x="51.8" y="116.7">22-28-4090</text>
<text x="82.7" y="116.7">A-42375-0009</text>
<text x="114.3" y="116.7">27</text>
<text x="128.8" y="116.7">22-28-4270</text>
<text x="151.8" y="116.7">22-28-4270</text>
<text x="256.9" y="116.3">9</text>
<text x="274" y="116.3">22-28-4093</text>
<text x="304.8" y="116.3">A-42375-0044</text>
<text x="336.4" y="116.3">27</text>
<text x="351" y="116.3">22-28-4273</text>
<text x="374.3" y="116.3">A-42375-0062</text>
<text x="33.8" y="120.7">10</text>
<text x="33.8" y="124.7">11</text>
<text x="51.8" y="120.7">22-28-4100</text>
<text x="51.8" y="124.7">22-28-4110</text>
<text x="82.7" y="120.7">A-42375-0010</text>
<text x="82.7" y="124.7">A-42375-0011</text>
<text x="114.3" y="120.7">28</text>
<text x="114.3" y="124.7">29</text>
<text x="128.8" y="120.7">22-28-4280</text>
<text x="128.8" y="124.7">22-28-4290</text>
<text x="151.8" y="120.7">22-28-4280</text>
<text x="151.8" y="124.7">22-28-4290</text>
<text x="255.9" y="120.3">10</text>
<text x="255.9" y="124.3">11</text>
<text x="274" y="120.3">22-28-4103</text>
<text x="274" y="124.3">22-28-4113</text>
<text x="304.8" y="120.3">A-42375-0045</text>
<text x="304.8" y="124.3">A-42375-0046</text>
<text x="336.4" y="120.3">28</text>
<text x="336.4" y="124.3">29</text>
<text x="351" y="120.3">22-28-4283</text>
<text x="351" y="124.3">22-28-4293</text>
<text x="374.3" y="120.3">A-42375-0063</text>
<text x="374.3" y="124.3">A-42375-0064</text>
<text x="33.8" y="128.7">12</text>
<text x="51.8" y="128.7">22-28-4120</text>
<text x="82.7" y="128.7">A-42375-0012</text>
<text x="114.3" y="128.7">30</text>
<text x="128.8" y="128.7">22-28-4300</text>
<text x="151.8" y="128.7">22-28-4300</text>
<text x="255.9" y="128.3">12</text>
<text x="274" y="128.3">22-28-4123</text>
<text x="304.8" y="128.3">A-42375-0047</text>
<text x="336.4" y="128.3">30</text>
<text x="351" y="128.3">22-28-4303</text>
<text x="374.3" y="128.3">A-42375-0065</text>
<text x="33.8" y="132.7">13</text>
<text x="33.8" y="136.7">14</text>
<text x="51.8" y="132.7">22-28-4130</text>
<text x="51.8" y="136.7">22-28-4140</text>
<text x="82.7" y="132.7">A-42375-0013</text>
<text x="82.7" y="136.7">A-42375-0014</text>
<text x="114.3" y="132.7">31</text>
<text x="114.3" y="136.7">32</text>
<text x="128.8" y="132.7">22-28-4310</text>
<text x="128.8" y="136.7">22-28-4320</text>
<text x="151.8" y="132.7">22-28-4310</text>
<text x="151.8" y="136.7">22-28-4320</text>
<text x="255.9" y="132.3">13</text>
<text x="255.9" y="136.3">14</text>
<text x="274" y="132.3">22-28-4133</text>
<text x="274" y="136.3">22-28-4143</text>
<text x="304.8" y="132.3">A-42375-0048</text>
<text x="304.8" y="136.3">A-42375-0049</text>
<text x="336.4" y="132.3">31</text>
<text x="336.4" y="136.3">32</text>
<text x="351" y="132.3">22-28-4313</text>
<text x="351" y="136.3">22-28-4323</text>
<text x="374.3" y="132.3">A-42375-0066</text>
<text x="374.3" y="136.3">A-42375-0067</text>
<text x="33.8" y="140.7">15</text>
<text x="51.8" y="140.7">22-28-4150</text>
<text x="82.7" y="140.7">A-42375-0015</text>
<text x="114.3" y="140.7">33</text>
<text x="128.8" y="140.7">22-28-4330</text>
<text x="151.8" y="140.7">22-28-4330</text>
<text x="255.9" y="140.3">15</text>
<text x="274" y="140.3">22-28-4153</text>
<text x="304.8" y="140.3">A-42375-0050</text>
<text x="336.4" y="140.3">33</text>
<text x="351" y="140.3">22-28-4333</text>
<text x="374.3" y="140.3">A-42375-0068</text>
<text x="33.8" y="144.7">16</text>
<text x="33.8" y="148.7">17</text>
<text x="51.8" y="144.7">22-28-4160</text>
<text x="51.8" y="148.7">22-28-4170</text>
<text x="82.7" y="144.7">A-42375-0016</text>
<text x="82.7" y="148.7">A-42375-0017</text>
<text x="114.3" y="144.7">34</text>
<text x="114.3" y="148.7">35</text>
<text x="128.8" y="144.7">22-28-4340</text>
<text x="128.8" y="148.7">22-28-4350</text>
<text x="151.8" y="144.7">22-28-4340</text>
<text x="151.8" y="148.7">22-28-4350</text>
<text x="255.9" y="144.3">16</text>
<text x="255.9" y="148.3">17</text>
<text x="274" y="144.3">22-28-4163</text>
<text x="274" y="148.3">22-28-4173</text>
<text x="304.8" y="144.3">A-42375-0051</text>
<text x="304.8" y="148.3">A-42375-0052</text>
<text x="336.4" y="144.3">34</text>
<text x="336.4" y="148.3">35</text>
<text x="351" y="144.3">22-28-4343</text>
<text x="351" y="148.3">22-28-4353</text>
<text x="374.3" y="144.3">A-42375-0069</text>
<text x="374.3" y="148.3">A-42375-0070</text>
<text x="33.8" y="152.7">18</text>
<text x="51.8" y="152.7">22-28-4180</text>
<text x="82.7" y="152.7">A-42375-0018</text>
<text x="114.3" y="152.7">36</text>
<text x="128.8" y="152.7">22-28-4360</text>
<text x="151.8" y="152.7">22-28-4360</text>
<text x="255.9" y="152.3">18</text>
<text x="274" y="152.3">22-28-4183</text>
<text x="304.8" y="152.3">A-42375-0053</text>
<text x="336.4" y="152.3">36</text>
<text x="351" y="152.3">22-28-4363</text>
<text x="374.3" y="152.3">A-42375-0071</text>
<text x="33.8" y="156.7">19</text>
<text x="51.8" y="156.7">22-28-4190</text>
<text x="82.7" y="156.7">A-42375-0019</text>
<text x="255.9" y="156.3">19</text>
<text x="274" y="156.3">22-28-4193</text>
<text x="304.8" y="156.3">A-42375-0054</text>
<text x="332.7" y="273">B-SIZE</text>
</g>
<text font-size="3.4" x="348.3" y="273">42375</text>
<g font-size="3.2">
<text x="403.1" y="264.3">PSD</text>
<text x="411.9" y="264.3">001</text>
</g>
<g font-size="2.8">
<text x="309" y="251">CHK'D: SHRUTJ</text>
<text x="320.1" y="254.6">ISHWARG</text>
<text x="309" y="258.3">INITIAL REVISION:</text>
<text x="320.1" y="265.7">MARGULIS</text>
<text x="6.1" y="273.4">DOCUMENT STATUS</text>
<text x="37.4" y="273.4">P1</text>
<text x="45" y="273.4">RELEASE DATE</text>
<text x="70.1" y="273.4">2021/12/20</text>
<text x="88.7" y="273.4">12:18:33</text>
</g>
<g font-size="2.7">
<text x="309" y="247.3">DRWN: SHRUTJ</text>
<text x="347.4" y="247.3">2021/09/14</text>
<text x="347.4" y="250.9">2021/12/20</text>
<text x="309" y="254.6">APPR:</text>
<text x="347.4" y="254.6">2021/12/20</text>
<text x="309" y="262">DRWN: SCHAFER</text>
<text x="348.9" y="262">2003/02/11</text>
<text x="309" y="265.7">APPR:</text>
<text x="348.9" y="265.7">2004/02/27</text>
</g>
<g font-size="2.6">
<text x="268.4" y="228.6">SYMBOLS</text>
<text x="272.7" y="233.5">=</text>
<text x="276" y="233.5">0</text>
<text x="272.7" y="238.4">=</text>
<text x="276" y="238.4">0</text>
<text x="272.7" y="243.3">=</text>
<text x="276" y="243.3">0</text>
<text x="309" y="243.6">EC NO:</text>
<text x="320.1" y="243.6">689596</text>
<text x="379.8" y="243.8">KK 100 HEADER ASSY</text>
<text x="272.7" y="248.2">=</text>
<text x="276" y="248.3">0</text>
<text x="375.6" y="247.1">FLAT VERTICAL BREAKAWAY</text>
<text x="272.7" y="253.2">=</text>
<text x="276" y="253.2">0</text>
<text x="373.5" y="255.3">PRODUCT CUSTOMER DRAWING</text>
<text x="272.7" y="258.1">=</text>
<text x="272.7" y="263">=</text>
<text x="276" y="258.1">0</text>
<text x="276" y="263">0</text>
<text x="272.7" y="267.9">=</text>
<text x="276" y="267.9">0</text>
<text x="272.7" y="272.9">=</text>
<text x="276" y="272.9">0</text>
<text x="364.3" y="272.8">SEE CHART</text>
<text x="384.7" y="272.8">GENERAL MARKET</text>
<text x="414.3" y="272.8">2 OF 35</text>
</g>
<g font-size="2.3">
<text x="308.9" y="230.5">CURRENT REV DESC: GOLD LENGTH SPEC</text>
<text x="308.9" y="233.4">CHANGED AS MIN 2.54- MAX 5.54 FOR</text>
<text x="308.9" y="236.3">A-42375-0037/0071</text>
</g>
<g font-size="1.9">
<text x="279.4" y="227.3">THIS DRAWING CONTAINS INFORMATION THAT IS PROPRIETARY TO MOLEX ELECTRONIC TECHNOLOGIES, LLC AND SHOULD NOT BE USED WITHOUT WRITTEN PERMISSION</text>
<text x="282.1" y="238">GENERAL TOLERANCES</text>
<text x="284.4" y="240.4">(UNLESS SPECIFIED)</text>
<text x="292.8" y="243.8">MM</text>
<text x="301.2" y="243.8">INCH</text>
<text x="279.4" y="247">4 PLACES</text>
<text x="279.4" y="250.7">3 PLACES</text>
<text x="290.1" y="247">±</text>
<text x="290.1" y="250.7">±</text>
<text x="299.6" y="247">±</text>
<text x="299.6" y="250.7">±</text>
<text x="302.6" y="250.7">0.01</text>
<text x="279.4" y="254.4">2 PLACES</text>
<text x="290.1" y="254.4">±</text>
<text x="293.4" y="254.4">0.25</text>
<text x="299.6" y="254.4">±</text>
<text x="279.4" y="258.1">1 PLACE</text>
<text x="279.4" y="261.8">0 PLACES</text>
<text x="290.1" y="258.1">±</text>
<text x="290.1" y="261.7">±</text>
<text x="293.4" y="258.1">0.38</text>
<text x="299.6" y="258.1">±</text>
<text x="299.6" y="261.7">±</text>
<text x="282.1" y="265.4">ANGULAR TOL</text>
<text x="282.9" y="268.7">DRAFT WHERE APPLICABLE</text>
<text x="299.6" y="265.4">±</text>
<text x="302.5" y="265.4">0.5 °</text>
<text x="285.7" y="273.6">WITHIN DIMENSIONS</text>
<text x="288.1" y="271.2">MUST REMAIN</text>
</g>
<text font-size="1.7" x="419" y="258.6">REVISION</text>
<g font-size="1.5">
<text x="279.2" y="229.6">DIMENSION UNITS</text>
<text x="297.6" y="229.6">SCALE</text>
<text x="361.1" y="258.6">DOCUMENT NUMBER</text>
<text x="402.5" y="258.6">DOC TYPE</text>
<text x="410.8" y="258.6">DOC PART</text>
<text x="309.5" y="268.3">THIRD ANGLE PROJECTION</text>
<text x="334.8" y="268.3">DRAWING</text>
<text x="350.4" y="268.3">SERIES</text>
<text x="361.1" y="268.2">MATERIAL NUMBER</text>
<text x="383.2" y="268.3">CUSTOMER</text>
<text x="412.5" y="268.3">SHEET NUMBER</text>
</g>
<text font-size="1.3" x="268.9" y="272.5">C</text>
<g font-size="1.1">
<text x="5" y="276">FORMAT: Eng-lega-master-tb-prod-B</text>
<text x="5" y="277.4">REVISION: D</text>
<text x="5" y="278.8">DATE: 2018/01/18</text>
</g>
</svg>
